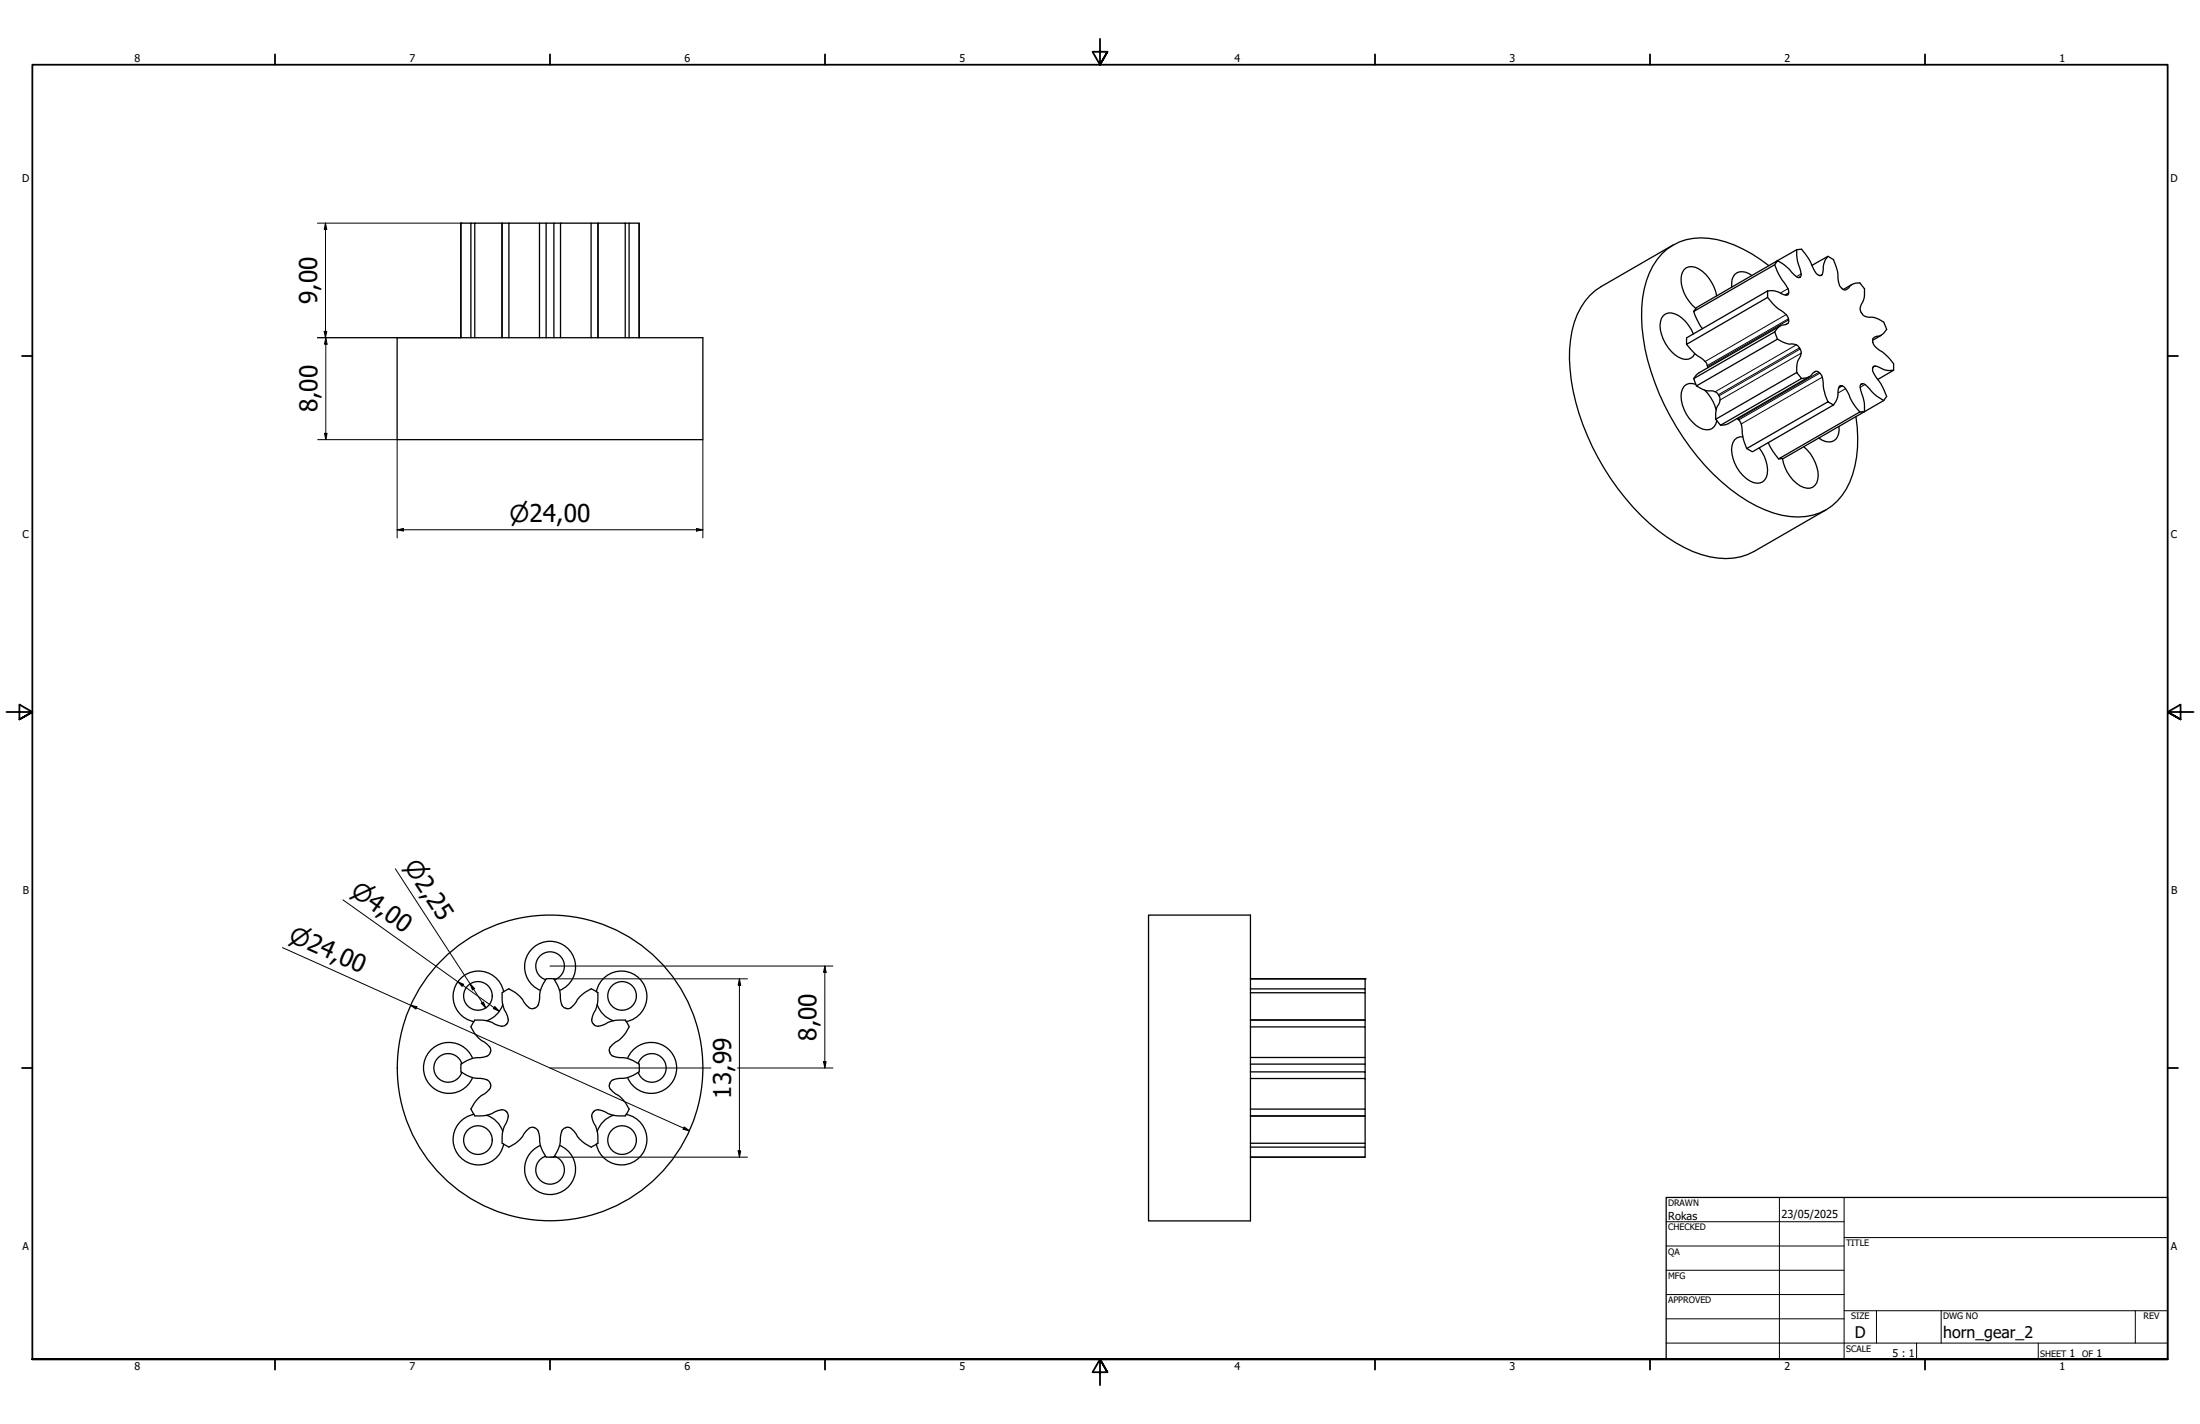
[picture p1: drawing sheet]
<svg xmlns="http://www.w3.org/2000/svg" width="864mm" height="559mm" viewBox="0 0 864 559" stroke-linecap="round" stroke-linejoin="round" font-family="sans-serif">
<!-- layer: Visible (ISO) -->
<g fill="none" stroke="#000" stroke-width=".51">
<path d="M180.9 87.6v44.9v-44.9h3.9M186.4 87.6h-1.6v44.9M199.8 87.6h-2.7v44.9l-.1-44.9h-10.6v44.9M211.8 87.6v44.9M214.4 87.6h-14.6v44.9M217.4 87.6h-3v44.9M220 87.6v44.9M232 87.6h-14.6v44.9M245.4 87.6h1.6M250.9 87.6v44.9v-44.9h-3.9v44.9M656.8 96.1l-28.3 16.4a27.2 27.2 0 0 0-12 20.8 72.6 72.6 0 0 0 6.6 37.7 94.8 94.8 0 0 0 31.1 39.7 38.9 38.9 0 0 0 26.3 8.3l2.8-.5 5.2-2.1 28.3-16.3M705.3 98l.3 4.6 .8 2.4a3.6 3.6 0 0 1 .2 3.7 1.01 1.01 0 0 1-1.4-.1l-4.5-4.5-3-1.8"/>
<path d="M673.9 116.1a15.2 15.2 0 0 0-8.4-11.2 3.9 3.9 0 0 0-5.5 3.3 14.9 14.9 0 0 0 5.7 12.8M687.7 108.1a4.7 4.7 0 0 0-7.4 .5l-.4 1.2-.1 2.9M693.9 116.7l2.6 3.1 2.8 2.1a4.2 4.2 0 0 1 2.8 4.7 2.96 2.96 0 0 1-2.5 1 5.1 5.1 0 0 0-2.9 2.6M694.4 104.3a44.7 44.7 0 0 0-26.6-11 21.5 21.5 0 0 0-20.4 13.8 51.4 51.4 0 0 0-1.6 30.1 99.1 99.1 0 0 0 33.3 54.7 45.3 45.3 0 0 0 26.6 11 21.8 21.8 0 0 0 21.6-16.8 49.6 49.6 0 0 0 1.2-22.7M696.7 103.9l1.5 3.7 3 4.5a2.54 2.54 0 0 1 .3 3.7l-1.3-.2-1.9-.9a7 7 0 0 0-4.4-.5M706.5 108.8l-.2 .1M711.3 104.1l6.2-3.5 2.2 1.3 1.7 4.8 .1 2.4a4.3 4.3 0 0 0 2.6 4.7 2.79 2.79 0 0 0 2.1-1.6 5.1 5.1 0 0 1 3.9-1.2l1.8 2.3a9.4 9.4 0 0 1-1.5 6.7 3.6 3.6 0 0 0 4.4 4.5 10.2 10.2 0 0 1 4.7 1.9l1.1 2.8a5.2 5.2 0 0 1-4.6 3 2.33 2.33 0 0 0 .1 3.8l3.7 2.9 3.5 3.8v2.6l-6.2 3.6M717.5 100.6a8.4 8.4 0 0 0-1.9 6.1l-.3 1a1.56 1.56 0 0 1-2.6-.7l-2.3-4.8-3.2-4.4-1.9 .2-7.6 4.3M727 111.6l-3.4 2M155.9 132.5h120v40h-120zM232 132.5v-44.9h2.8l-.1 44.9v-44.9h10.7v44.9M662.1 135.1l3.4 3.9 2.9 2a4.1 4.1 0 0 1 2 3.3"/>
<path d="M662.1 132.6l31.8-18.4v2.5l-31.8 18.4zM664.7 131.1a13.2 13.2 0 0 0-8.6-8.3 3.7 3.7 0 0 0-4.3 3.4 14.8 14.8 0 0 0 8.3 14.5 3.8 3.8 0 0 0 5.2-2M664.8 122.2l2.4 5.2 1.1 1.6M665.9 120.7l31.8-18.4-1 1.6-31.9 18.3zM697.7 133.1l2 1.1a8 8 0 0 0 4.5 .9 3.6 3.6 0 0 1 1.8 6 9.5 9.5 0 0 0-.7 5.1M698.8 128l-31.9 18.3-1.2 1-.9 1.3M738.5 131.6l-3.4 1.9M664.8 148.6l31.9-18.4 1 2.9-31.8 18.3zM665.7 150.8a3.9 3.9 0 0 0-5.7 3.1 14.7 14.7 0 0 0 8.4 14.5 3.9 3.9 0 0 0 5.5-3.4M665.9 151.4a8.6 8.6 0 0 0 6.5 2 3.6 3.6 0 0 1 1.7 6 11.2 11.2 0 0 0-.6 5.1M669.2 153.1a17 17 0 0 1 4.5 7.8M707.2 148.5a5.2 5.2 0 0 0 4.8-2.4l.7-.4a3.3 3.3 0 0 1 2.9 3.5l.3 3.5 1.6 5"/>
<path d="M710.2 147.8l-31.8 18.4-1.4 .6-1.6 .1M719.7 158.9a8.2 8.2 0 0 0 1.9-6.2l.3-.9a1.45 1.45 0 0 1 1.5-.4 1.45 1.45 0 0 1 1.1 1.1l2.4 4.9 3.2 4.3M730.6 150.8l.6-.2a4.2 4.2 0 0 1 2.7 2.1l2.7 2.7 2.9 1.8M730.6 150.8l-.3 .3a12.5 12.5 0 0 0 1.3 5.8l.3 4.6 7.6-4.3M730.7 150.7l-.1 .1M743.3 145.3a8.4 8.4 0 0 1-6.3-1.5l-.9-.2a1.52 1.52 0 0 0-.7 2.6l3 4.5 2.2 4.9-1.1 1.6M673.5 164.5l31.8-18.3 1.9 2.3-31.8 18.4zM681.9 164.2a5.6 5.6 0 0 1 2 5.7l.4 2.4 1.4 3.7M684.1 171.4a4.3 4.3 0 0 0-4.4 5 15 15 0 0 0 8.6 13 3.9 3.9 0 0 0 5.4-3.4 14.5 14.5 0 0 0-3.1-10.2M685.7 176l31.8-18.3 2.2 1.2-31.8 18.4zM694.1 173.7l1.8 3.3 2.3 3.1M708.1 175.3a15.1 15.1 0 0 1 5.4 12.9 3.9 3.9 0 0 1-5.5 3.1 15 15 0 0 1-8.3-11.3"/>
<path d="M721.9 167.3a4.7 4.7 0 0 1-4.2 6.1l-1.2-.2-2.6-1.3M698.2 180.1l31.9-18.4 1.8-.2-31.8 18.4zM450.8 359.1h40.1v120h-40.1zM197.1 389.5l2.7-1.5a12.7 12.7 0 0 1 5.9 5.4l1.9 2M197.1 389.6a14.4 14.4 0 0 0 2.1 9.1l.3 1.7-.6 1.4M197.4 394.2a10 10 0 0 1-6.4 6.4M197.7 389.3a10 10 0 0 0-16.9-5.3 10 10 0 0 0 5.2 16.9M211.2 394.4l-.4 .6-.9 .6a2.06 2.06 0 0 1-2.3-.2M212.2 388.7a10 10 0 0 1-4.2-15.4 10 10 0 0 1 15.9 0 10 10 0 0 1-4.2 15.4M214.2 384.5a5.6 5.6 0 0 1-2.8-8.7 5.6 5.6 0 0 1 9.1 0 5.6 5.6 0 0 1-2.8 8.7M214.4 384.1a13.7 13.7 0 0 0-2.8 9l-.3 1.3M214.4 384.1h3.1a14.2 14.2 0 0 1 2.7 9l.3 1.3"/>
<path d="M220.6 394.4l.6 .9 .7 .3M221.9 395.6l.6 .1M224.2 395.4l-.7 .4h-1.1M232 388a12.2 12.2 0 0 0-5.9 5.4l-1.9 2M232.1 388l2.7 1.5M234.1 389.2a10 10 0 0 1 16.9-5.2 10 10 0 0 1-5.3 16.9M234.4 394.2a10 10 0 0 0 6.4 6.4M234.7 389.6a14.4 14.4 0 0 1-2.1 9.1l-.3 1.3a2.19 2.19 0 0 0 .9 2.1M490.9 389.6h45v10.7M490.9 388h45v1.6M535.9 384.1h-45h45v3.9M180.9 417.5v3.1"/>
<path d="M181.3 417.3a5.6 5.6 0 0 0-8.7-2.8 5.6 5.6 0 0 0 0 9.1 5.6 5.6 0 0 0 8.7-2.8M185.5 415.3a10 10 0 0 0-15.3-4.2 10 10 0 0 0 0 15.9 10 10 0 0 0 15.3-4.2M186.4 400.3a14.4 14.4 0 0 1 9.1 2.1l1.3 .3M186.4 400.2l-1.6 2.8a12.2 12.2 0 0 0 5.4 5.9l2.2 2.2 .2 1.5M192.6 412.5l-.8 1.5a5.3 5.3 0 0 1-4.6 1 13.7 13.7 0 0 0-6.3 2.6M199 401.8a2.33 2.33 0 0 1-2.2 .9M233.2 402.1l1 .6h.8M245.4 400.3a14.4 14.4 0 0 0-9.1 2.1l-1.4 .3M245.5 400.2l1.5 2.7M246.3 415.3a10 10 0 0 1 15.4-4.2 10 10 0 0 1 0 15.9 10 10 0 0 1-15.4-4.2M247 403a12.2 12.2 0 0 1-5.4 5.9l-2 1.9a2.55 2.55 0 0 0 1 3.6l2.7 .6a11.1 11.1 0 0 1 7.6 2.6M250.5 417.3a5.6 5.6 0 0 1 8.7-2.8 5.6 5.6 0 0 1 0 9.1 5.6 5.6 0 0 1-8.7-2.8"/>
<path d="M250.9 417.5v3.1a13.9 13.9 0 0 1-9 2.8l-1.6 .5-.9 1.2a2 2 0 0 0 .2 2.3l2 1.9a11.4 11.4 0 0 1 5.4 5.9M490.9 417.6h45v3M490.9 403h45v14.6M490.9 400.3h45v2.7M490.9 415h45M490.9 400.2h45M180.9 420.6a13.7 13.7 0 0 0 9 2.8l1.9 .8 .8 1.4M186.1 437.3a10 10 0 0 0-5.3 16.9 10 10 0 0 0 16.9-5.2M191 437.6a10 10 0 0 1 6.4 6.4M192.6 425.6l-.2 1.5-2.2 2.2a11.4 11.4 0 0 0-5.3 5.9l1.5 2.7a14.4 14.4 0 0 0 9.1-2.1l2.1-.3 1.4 .9M198.9 436.4l.6 1a5.5 5.5 0 0 1-1.5 4.5 14 14 0 0 0-.9 6.7l2.7 1.6a12.2 12.2 0 0 0 5.9-5.4l1.9-2M233.2 436a2.33 2.33 0 0 0-.9 2.2l.8 2.6a11.7 11.7 0 0 1 1.6 7.8l-2.6 1.5"/>
<path d="M240.8 437.6a10 10 0 0 0-6.4 6.4M245.8 437.3a10 10 0 0 1 5.2 16.9 10 10 0 0 1-16.9-5.3M247 435.2l-1.6 2.7a14.4 14.4 0 0 1-9.1-2.1l-1.7-.3-1.4 .6M490.9 437.9h45v10.7M490.9 435.2h45v2.7M490.9 420.6h45v14.6M490.9 438h45M490.9 423.2h45M209.9 442.6l.7 .3 .6 .9M209.9 442.5a2.3 2.3 0 0 0-2.3 .3M211.3 443.8l.5 2.7a10.9 10.9 0 0 0 2.6 7.6h3a13.7 13.7 0 0 0 2.8-9l.3-1.3M212.2 449.5a10 10 0 0 0-4.2 15.3 10 10 0 0 0 15.9 0 10 10 0 0 0-4.2-15.3"/>
<path d="M214.2 453.7a5.6 5.6 0 0 0-2.8 8.7 5.6 5.6 0 0 0 9.1 0 5.6 5.6 0 0 0-2.8-8.7M221.9 442.6l-.9 .6-.4 .6M222.4 442.4h.8l1 .4M222.5 442.4l-.6 .1M224.2 442.8l1.9 2a11.4 11.4 0 0 0 5.9 5.4M490.9 450.2h45v3.9h-45h45M490.9 448.6h45v1.6"/>
<circle cx="187.6" cy="390.8" r="5.6"/>
<circle cx="244.2" cy="390.8" r="5.6"/>
<circle cx="215.9" cy="419.1" r="60"/>
<circle cx="187.6" cy="447.4" r="5.6"/>
<circle cx="244.2" cy="447.4" r="5.6"/>
</g>
<g fill="#000">
<circle cx="180.9" cy="87.6" r=".25"/>
<circle cx="535.9" cy="384.1" r=".25"/>
</g>
<!-- layer: Visible Narrow (ISO) -->
<g fill="none" stroke="#000" stroke-width=".39">
<path d="M701.9 113.3l-3 1.7M702.1 115.3l-1.1 .5M702.1 114.9l-1.4 .9M707 107.5l-1.8 1.1M715.3 107.7l-.8 .4M701.2 123.4l-31.8 18.5M701.9 126.9l-.9 .5M702.1 125.1l-31.9 18.3M702.1 125.5l-31.8 18.4M705.2 135.3l-31.9 18.4M706.4 136.5l-31.8 18.4M706.6 137l-31.8 18.3"/>
<path d="M707 138.6l-31.8 18.4M712.7 145.7l-.8 .5M714 146.1l-31.8 18.4M714.4 146.4l-31.8 18.4M715.3 148l-31.8 18.4M722.9 151.3l-1 .7M723.2 151.4l-1.5 .9M724.5 152.5l-3 1.7M732.1 150.9l-1.9 1.1M736.1 143.6l-.8 .5"/>
</g>
<g fill="#000">
<circle cx="706.4" cy="108.8" r=".19"/>
<circle cx="730.6" cy="150.8" r=".19"/>
</g>
<!-- layer: Border (ANSI) -->
<g fill="none" stroke="#000" stroke-width=".7">
<path d="M431.8 15.2v10.2l-2.9-5.1h5.8l-2.9 5.1 2.9-5.1M107.9 21.3v4.1M215.9 21.3v4.1M323.8 21.3v4.1M539.8 21.3v4.1M647.7 21.3v4.1M755.6 21.3v4.1M8.6 139.7h4.1M850.9 139.7h4.1M2.5 279.4h10.2l-5.1-2.9v5.8l5.1-2.9-5.1 2.9M861.1 279.4h-10.2l5.1-2.9v5.8l-5.1-2.9 5.1 2.9M8.6 419.1h4.1"/>
<path d="M850.9 419.1h4.1M12.7 533.4v-508h838.2v508h-838.2h838.2M107.9 533.4v4.1M215.9 533.4v4.1M323.8 533.4v4.1M434.7 538.5l-2.9-5.1 2.9 5.1h-5.8l2.9-5.1v10.2M539.8 533.4v4.1M647.7 533.4v4.1M755.6 533.4v4.1"/>
</g>
<!-- layer: Title (ANSI) -->
<g fill="none" stroke="#000" stroke-width=".39">
<path d="M654 479.4h69.9M698.5 469.9v63.5M723.9 469.9v63.5M654 488.9h69.9M654 498.5h69.9M723.9 485.6h127M654 508h69.9M654 517.5h69.9M723.9 514.3h127M736.6 514.3v12.7M762 514.3v12.7M838.2 514.3v12.7"/>
<path d="M654 527h196.9M752.3 527v6.4M800.1 527v6.4"/>
</g>
<path d="M654 469.9h196.9v63.5h-196.9z" fill="none" stroke="#000" stroke-width=".51"/>
<!-- layer: Dimension (ISO) -->
<g fill="none" stroke="#000" stroke-width=".39">
<path d="M124.6 87.6h56.3M127.8 87.6l.5 2.4h-1zM127.8 87.6v44.9M124.6 132.5h56.3M127.3 130h1l-.5 2.5zM127.9 132.5l.5 2.6h-1zM127.9 132.5v40M124.7 172.5h31.2v38.6M127.4 170.1h1l-.5 2.4zM275.9 172.5v38.6M155.9 207.9l2.5-.5v1zM155.9 207.9h120"/>
<path d="M273.4 207.4l2.5 .5-2.5 .5zM134.6 353.1l61.4 43.7M155.2 340.9l35.5 54.6M110.9 371.9l159.7 71.8M215.9 379.1h111.1M323.8 379.1l.5 2.5h-1zM323.8 379.1v40M161.2 394.5l2.4 .5-.3 1zM179.7 385.3l2.3 1-.6 .8zM184.5 386.1l1.8 1.8-.8 .6zM188.9 393.7l.8-.5 1 2.3zM194.2 395l1.8 1.8-2.3-1z"/>
<path d="M217.4 384.1h76M290.3 384.1l.5 2.6h-1zM290.3 384.1v70M215.9 419.1h63.2M289.5 419.1h37.5M323.3 416.6h1l-.5 2.5zM215.9 454.1h77.5M268.5 442.2l2.1 1.5-2.4-.5zM289.8 451.6h1l-.5 2.5z"/>
</g>
<g fill="#000">
<path d="M127.8 87.6l.5 2.4h-1zM127.3 130h1l-.5 2.5zM127.9 132.5l.5 2.6h-1zM127.4 170.1h1l-.5 2.4zM155.9 207.9l2.5-.5v1zM273.4 207.4l2.5 .5-2.5 .5zM161.2 394.5l2.4 .5-.3 1zM179.7 385.3l2.3 1-.6 .8zM184.5 386.1l1.8 1.8-.8 .6zM188.9 393.7l.8-.5 1 2.3zM194.2 395l1.8 1.8-2.3-1zM290.3 384.1l.5 2.6h-1z"/>
<path d="M323.8 379.1l.5 2.5h-1zM323.3 416.6h1l-.5 2.5zM268.5 442.2l2.1 1.5-2.4-.5zM289.8 451.6h1l-.5 2.5z"/>
</g>
<g font-size="9.6">
<text x="124.5" y="119.4" transform="rotate(-90 124.5 119.4)">9,00</text>
<text x="124.7" y="161.9" transform="rotate(-90 124.7 161.9)">8,00</text>
<text x="320.5" y="408.4" transform="rotate(-90 320.5 408.4)">8,00</text>
<text x="287" y="431.1" transform="rotate(-90 287 431.1)">13,99</text>
</g>
<g font-size="9.1">
<text x="200" y="204.7">⌀24,00</text>
<text x="158.4" y="339.8" transform="rotate(57 158.4 339.8)">⌀2,25</text>
<text x="137.2" y="350.9" transform="rotate(36 137.2 350.9)">⌀4,00</text>
<text x="112.9" y="369.2" transform="rotate(24 112.9 369.2)">⌀24,00</text>
</g>
<g font-size="6.3">
<text x="728.1" y="524.9">D</text>
<text x="762.8" y="525">horn_gear_2</text>
</g>
<g font-size="4.3">
<text x="654.8" y="478.6">Rokas</text>
<text x="699.3" y="478">23/05/2025</text>
</g>
<g font-size="4.2">
<text x="52.8" y="24.4">8</text>
<text x="160.8" y="24.4">7</text>
<text x="268.7" y="24.4">6</text>
<text x="376.7" y="24.4">5</text>
<text x="484.6" y="24.4">4</text>
<text x="592.6" y="24.4">3</text>
<text x="700.5" y="24.4">2</text>
<text x="808.5" y="24.4">1</text>
<text x="8.8" y="71.4">D</text>
<text x="852" y="71.4">D</text>
<text x="8.9" y="211.1">C</text>
<text x="852.2" y="211.1">C</text>
<text x="9" y="350.8">B</text>
<text x="852.2" y="350.8">B</text>
<text x="8.9" y="490.5">A</text>
<text x="852.2" y="490.5">A</text>
<text x="742.9" y="532.6">5 : 1</text>
<text x="812.4" y="532.6">1</text>
<text x="823" y="532.6">1</text>
<text x="52.8" y="537.5">8</text>
<text x="160.8" y="537.5">7</text>
<text x="268.7" y="537.5">6</text>
<text x="376.7" y="537.5">5</text>
<text x="484.6" y="537.5">4</text>
<text x="592.6" y="537.5">3</text>
<text x="700.5" y="537.5">2</text>
<text x="808.5" y="537.5">1</text>
</g>
<g font-size="3.5">
<text x="654.8" y="473.2">DRAWN</text>
<text x="654.8" y="482.8">CHECKED</text>
<text x="724.7" y="488.9">TITLE</text>
<text x="654.8" y="492.3">QA</text>
<text x="654.8" y="501.8">MFG</text>
<text x="654.8" y="511.4">APPROVED</text>
<text x="726.7" y="517.7">SIZE</text>
<text x="762.8" y="517.7">DWG NO</text>
<text x="841.4" y="517.7">REV</text>
<text x="724.7" y="530.4">SCALE</text>
<text x="800.9" y="532.6">SHEET</text>
<text x="817.4" y="532.6">OF</text>
</g>
</svg>
